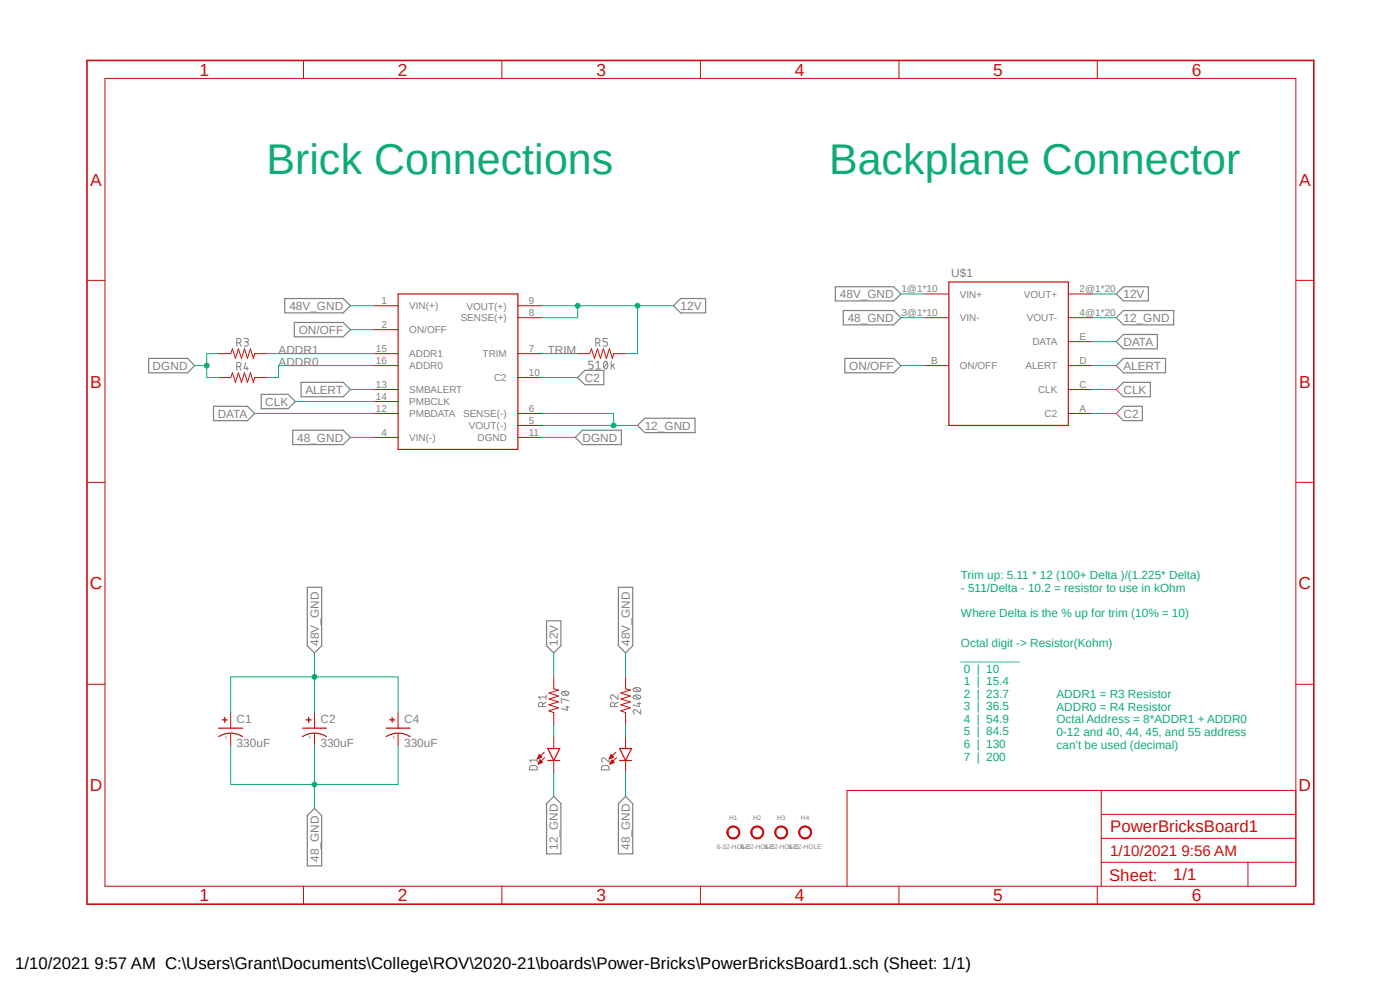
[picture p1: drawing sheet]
<svg xmlns="http://www.w3.org/2000/svg" width="297mm" height="210mm" viewBox="0 0 297 210" stroke-linecap="round" stroke-linejoin="round" font-family="sans-serif">
<path d="M17.9 12.5l261.2 179.9M279.1 12.5l-261.2 179.9" fill="none" stroke="#fff" stroke-width=".21"/>
<g fill="none" stroke="#808080" stroke-width=".21">
<path d="M50.2 77.8h.5a.45 .45 0 0 0 .4-.2 .45 .45 0 0 0 0-.5l-.9-.2v1.6M50.2 72.7h.5a.47 .47 0 0 0 .4-.4 .47 .47 0 0 0-.4-.5h-.5v1.6M50.8 77.8l.3 .7M50.8 72.7l.3 .7M51.8 71.8l.9 .2v.3l-.7 .2M52.2 76.9l-.4 1.2h.9M52.2 72.5a.47 .47 0 0 1 .5 .5 .47 .47 0 0 1-.5 .4h-.4M52.4 77.8v.7M125.8 76.6h-.9v.7h.5a.47 .47 0 0 1 .4 .5 .47 .47 0 0 1-.4 .5h-.5M126.4 72.7h.5a.47 .47 0 0 0 .4-.4 .47 .47 0 0 0-.4-.5h-.5v1.6M126.4 78.3h1M126.4 77l.5-.4v1.7"/>
<path d="M127 72.7l.3 .7M128.3 76.7l.2-.1a.96 .96 0 0 1 0 1.7l-.3-.3a1.14 1.14 0 0 1 .1-1.3zM128.9 71.8h-.9v.7l.7 .1 .2 .3-.2 .5h-.7M128.9 77l-.8 .9M129.7 76.6v1.7M130 77.5l.4 .8M130.4 77.2l-.7 .5M115.1 149.9v-.5a.45 .45 0 0 0-.3-.4 .45 .45 0 0 0-.5 .2v.7h1.6M115.9 149l-.8 .4M115.9 147.9h-1.6l.3 .4M115.9 147.4v.9M119.1 146.9l.8-.3a.58 .58 0 0 1 .7 .7l-.7 .2a.58 .58 0 0 1-.8-.6z"/>
<path d="M119.5 146.7l.9 .7M120 150h.7M120.4 149.8v.9l-1.3-.4M120.7 148.7l-1.6-.5v.9h.2M130.4 149.9v-.5a.45 .45 0 0 0-.4-.4 .45 .45 0 0 0-.5 .2v.7h1.6M131.1 147.4v.9l-.9-.7a.45 .45 0 0 0-.7 .1 .45 .45 0 0 0 .3 .6M131.1 149l-.7 .4M134.4 147.7l.1-.1a.96 .96 0 0 1 1.4 .3 .93 .93 0 0 1-1.6 0zM134.4 146.1l.1-.1a.96 .96 0 0 1 1.4 .3 .93 .93 0 0 1-1.6 0zM134.7 147.5l.9 .8M134.7 146l.9 .7M135.2 149.3h.7"/>
<path d="M135.6 149v.9l-1.3-.4M135.9 150.5v1l-.9-.8a.46 .46 0 0 0-.7 .1 .46 .46 0 0 0 .4 .7M112.4 162.6l.4-.2 .9 .1 .2 .1 .1 .7h-1.6zM114 160.8v.9M114 161.2h-1.6l.3 .5M127.6 162.6l.5-.2 .9 .1 .2 .1v.7h-1.6zM129.2 160.8v.9l-.9-.8a.44 .44 0 0 0-.7 .1 .44 .44 0 0 0 .3 .7"/>
</g>
<g fill="none" stroke="#808080" stroke-width=".25">
<path d="M31.5 76h8.3l1.5 1.6-1.5 1.5h-8.3zM60.4 63.3h12.4l1.5 1.6-1.5 1.5h-12.4zM62.4 68.4h10.4l1.5 1.5-1.5 1.6h-10.4zM124.1 78.6h4v3h-4l-1.5-1.5zM142.9 64.9l1.5-1.6h5.3v3.1h-5.3zM177.2 60.8h12.4l1.5 1.6-1.5 1.4h-12.4zM178.9 65.9h10.7l1.5 1.5-1.5 1.5h-10.7zM179.2 76h10.4l1.5 1.6-1.5 1.5h-10.4zM236.8 62.4l1.5-1.6h5.3v3h-5.3zM236.8 67.4l1.5-1.5h10.7v3h-10.7zM236.8 77.6l1.5-1.6h9v3.1h-9zM236.8 72.5l1.5-1.5h7.2v3h-7.2z"/>
<path d="M45.3 86.2h7.2l1.5 1.5-1.5 1.5h-7.2zM55.4 83.7h5.7l1.6 1.5-1.6 1.5h-5.7zM62.1 91.3h10.7l1.5 1.5-1.5 1.5h-10.7zM63.9 81.1h8.9l1.5 1.5-1.5 1.6h-8.9zM122 92.8l1.6-1.5h8.2v3h-8.2zM135.3 90.3l1.5-1.6h10.6v3.1h-10.6zM236.8 87.7l1.5-1.5h4.1v3h-4.1zM236.8 82.6l1.5-1.5h5.8v3.1h-5.8zM65.2 124.6h3v12.4l-1.5 1.5-1.5-1.5zM116 131.7h3v5.3l-1.5 1.5-1.5-1.5zM131.2 124.6h3v12.4l-1.5 1.5-1.5-1.5zM66.7 171.5l1.5 1.5v10.7h-3v-10.7z"/>
<path d="M116 170.5l1.5-1.5 1.5 1.5v10.6h-3zM132.7 169l1.5 1.5v10.6h-3v-10.6z"/>
</g>
<g fill="none" stroke="#c90d0c" stroke-width=".21">
<path d="M22.3 16.6h252.6v171.4h-252.6zM64.4 12.8v3.8M106.5 12.8v3.8M148.6 12.8v3.8M190.7 12.8v3.8M232.8 12.8v3.8M18.5 59.5h3.8M274.9 59.5h3.8M18.5 102.3h3.8M274.9 102.3h3.8M18.5 145.2h3.8M115.4 159.6l-1.4 1.4"/>
<path d="M117.5 143.6v2.5l1 .3-2 .6 2 .7-2 .6 2 .6-2 .6 2 .7-2 .6 1 .4v2.5M117.5 156.3v2.5M130.7 159.6l-1.4 1.4M132.7 143.6v2.5l1 .3-2 .6 2 .7-2 .6 2 .6-2 .6 2 .7-2 .6 1 .4v2.5M132.7 156.3v2.5M274.9 145.2h3.8M114.1 160.9h.1M114.1 160.8h.3M114.2 160.7h.4M114.2 160.6h.7M114.2 162.1h.1M114.3 160.5h.6"/>
<path d="M114.3 160.4h.5M114.3 162h.2M114.3 160.4h.4M114.3 161.9h.4M114.3 160.3h.3M114.3 161.8h.6M114.3 161.7h.7M114.4 160.2h.2M114.4 161.6h.5M114.4 160.1l.5 .5-.9 .4zM114.4 160.1h.1M114.4 161.5h.5"/>
<path d="M114.5 161.4h.3M114.5 161.3h.2M114.6 161.2h.1M115.1 161.7l-.5-.5-.4 .9M115.1 161.7l-.9 .4M115.6 160.7l-1.4 1.4M117.5 161.3v2.6M129.3 160.9h.2M129.4 160.8h.3M129.4 160.7h.5M129.5 160.6h.6M129.5 160.5h.6"/>
<path d="M129.5 162.1h.1M129.5 160.4h.5M129.5 162h.3M129.5 161.9h.5M129.5 161.8h.7M129.6 160.3h.3M129.6 161.7h.7M129.6 160.2h.2M129.6 161.6h.6M129.7 160.1h.1M129.7 161.5h.4M129.7 161.4h.3"/>
<path d="M129.8 161.3h.1M129.8 161.2h.1M129.8 161.2l.5 .5-.9 .4zM130.2 160.6l-.5-.5-.4 .9M130.2 160.6l-.9 .4M130.8 160.7l-1.4 1.4M132.7 161.3v2.6M233.6 167.7v20.3M233.6 177.8h41.3M233.6 172.8h41.3M274.9 167.7h-95.2v20.3M64.4 188v3.8"/>
<path d="M106.5 188v3.8M148.6 188v3.8M190.7 188v3.8M232.8 188v3.8M233.6 182.9h41.3M264.8 182.9v5.1"/>
</g>
<path d="M18.5 12.8h260.2v179h-260.2z" fill="none" stroke="#c90d0c" stroke-width=".34"/>
<path d="M116.2 158.8h2.5l-1.2 2.5zM131.4 158.8h2.6l-1.3 2.5zM116.2 161.3h2.5M131.4 161.3h2.6" fill="none" stroke="#c90d0c" stroke-width=".25"/>
<path d="M154.5 175.7a1.39 1.39 0 0 1 2.2 .1 1.39 1.39 0 0 1-.8 2.1 1.39 1.39 0 0 1-1.7-1.3h.2a1.13 1.13 0 0 1 1.6-1.1 1.13 1.13 0 0 1 .4 1.8 1.13 1.13 0 0 1-1.9-.3l-.1-.4h-.2z" fill-rule="evenodd" fill="#c90d0c"/>
<path d="M154.5 175.7a1.39 1.39 0 0 1 2.2 .1 1.39 1.39 0 0 1-.8 2.1 1.39 1.39 0 0 1-1.7-1.3h.2a1.13 1.13 0 0 1 1.6-1.1 1.13 1.13 0 0 1 .4 1.8 1.13 1.13 0 0 1-1.9-.3l-.1-.4h-.2z" fill="none" stroke="#c90d0c" stroke-width=".21"/>
<path d="M159.6 175.7a1.39 1.39 0 0 1 2.2 .1 1.39 1.39 0 0 1-.8 2.1 1.39 1.39 0 0 1-1.7-1.3h.2a1.13 1.13 0 0 1 1.5-1.1 1.13 1.13 0 0 1 .4 1.8 1.13 1.13 0 0 1-1.8-.3l-.1-.4h-.2z" fill-rule="evenodd" fill="#c90d0c"/>
<path d="M159.6 175.7a1.39 1.39 0 0 1 2.2 .1 1.39 1.39 0 0 1-.8 2.1 1.39 1.39 0 0 1-1.7-1.3h.2a1.13 1.13 0 0 1 1.5-1.1 1.13 1.13 0 0 1 .4 1.8 1.13 1.13 0 0 1-1.8-.3l-.1-.4h-.2z" fill="none" stroke="#c90d0c" stroke-width=".21"/>
<path d="M164.7 175.7a1.39 1.39 0 0 1 2.2 .1 1.39 1.39 0 0 1-.8 2.1 1.39 1.39 0 0 1-1.8-1.3h.3a1.15 1.15 0 0 1 1.7-1 1.15 1.15 0 0 1 .2 1.9 1.15 1.15 0 0 1-1.9-.5v-.4h-.3z" fill-rule="evenodd" fill="#c90d0c"/>
<path d="M164.7 175.7a1.39 1.39 0 0 1 2.2 .1 1.39 1.39 0 0 1-.8 2.1 1.39 1.39 0 0 1-1.8-1.3h.3a1.15 1.15 0 0 1 1.7-1 1.15 1.15 0 0 1 .2 1.9 1.15 1.15 0 0 1-1.9-.5v-.4h-.3z" fill="none" stroke="#c90d0c" stroke-width=".21"/>
<path d="M169.8 175.7a1.39 1.39 0 0 1 2.2 .1 1.39 1.39 0 0 1-.8 2.1 1.39 1.39 0 0 1-1.8-1.3h.3a1.15 1.15 0 0 1 1.6-1 1.15 1.15 0 0 1 .2 1.9 1.15 1.15 0 0 1-1.8-.5v-.4h-.3z" fill-rule="evenodd" fill="#c90d0c"/>
<g fill="none" stroke="#c90d0c" stroke-width=".21">
<path d="M46.4 75h2.5l.4-1 .7 2 .6-2 .6 2 .7-2 .6 2 .6-2 .7 2 .2-1h2.6M79.4 64.9h5.1M79.4 69.9h5.1M79.4 75h5.1M79.4 77.6h5.1M109.9 64.9h5M109.9 67.4h5M109.9 75h5M122.6 75h2.5l.4-1 .6 2 .6-2 .7 2 .6-2 .7 2 .6-2 .6 2 .3-1h2.5M196.2 67.4h5.1M196.2 77.6h5.1M196.2 62.4h5.1"/>
<path d="M226.7 67.4h5M226.7 77.6h5M226.7 62.4h5M226.7 72.5h5M46.4 80.1h2.5l.4-1 .7 2 .6-2 .6 2 .7-2 .6 2 .6-2 .7 2 .2-1h2.6M79.4 92.8h5.1M79.4 87.7h5.1M79.4 85.2h5.1M79.4 82.6h5.1M109.9 92.8h5M109.9 87.7h5M109.9 90.3h5"/>
<path d="M109.9 80.1h5M226.7 87.7h5M226.7 82.6h5M48.9 151.2v3.3M48.9 155.6v2.6M66.7 151.2v3.3M66.7 155.6v2.6M84.5 151.2v3.3M84.5 155.6v2.6M169.8 175.7a1.39 1.39 0 0 1 2.2 .1 1.39 1.39 0 0 1-.8 2.1 1.39 1.39 0 0 1-1.8-1.3h.3a1.15 1.15 0 0 1 1.6-1 1.15 1.15 0 0 1 .2 1.9 1.15 1.15 0 0 1-1.8-.5v-.4h-.3z"/>
</g>
<g fill="none" stroke="#c90d0c" stroke-width=".25">
<path d="M201.3 59.8h25.4v30.5h-25.4zM84.5 62.4h25.4v32.9h-25.4zM46.4 156.3a4.8 4.8 0 0 1 5.1 0M46.4 154.5h5.1M47.2 152.7h1M47.7 152.2v1M64.2 154.5h5.1M64.2 156.3a4.8 4.8 0 0 1 5.1 0M64.9 152.7h1.1M65.4 152.2v1M81.9 156.3a4.8 4.8 0 0 1 5.1 0M81.9 154.5h5.1"/>
<path d="M82.7 152.7h1M83.2 152.2v1"/>
</g>
<path d="M48.9 143.6h35.6" fill="none" stroke="#0dab76" stroke-width=".21"/>
<circle cx="66.7" cy="143.6" r=".51" fill="#0dab76"/>
<g fill="none" stroke="#0dab76" stroke-width=".21">
<path d="M74.3 64.9h5.1M191.1 62.4h5.1M66.7 138.5v12.7M132.7 138.5v5.1M48.9 143.6v7.6M84.5 143.6v7.6M48.9 166.4h35.6"/>
<circle cx="66.7" cy="143.6" r=".51"/>
</g>
<circle cx="66.7" cy="166.4" r=".51" fill="#0dab76"/>
<g fill="none" stroke="#0dab76" stroke-width=".21">
<path d="M135.3 64.9v10.1M142.9 64.9h-20.3v2.5h-7.7M191.1 67.4h5.1M231.7 62.4h5.1M74.3 92.8h5.1M117.5 138.5v5.1M48.9 158.2v8.2M66.7 158.2v13.3M84.5 158.2v8.2M132.7 163.9v5.1"/>
<circle cx="66.7" cy="166.4" r=".51"/>
</g>
<circle cx="135.3" cy="64.9" r=".51" fill="#0dab76"/>
<g fill="none" stroke="#0dab76" stroke-width=".21">
<path d="M114.9 64.9h7.7M132.7 75h2.6"/>
<circle cx="135.3" cy="64.9" r=".51"/>
</g>
<circle cx="122.6" cy="64.9" r=".51" fill="#0dab76"/>
<g fill="none" stroke="#0dab76" stroke-width=".21">
<path d="M231.7 67.4h5.1M114.9 87.7h15.3v2.6M114.9 80.1h7.7M114.9 90.3h20.4M231.7 87.7h5.1M117.5 163.9v5.1"/>
<circle cx="122.6" cy="64.9" r=".51"/>
</g>
<circle cx="130.2" cy="90.3" r=".51" fill="#0dab76"/>
<g fill="none" stroke="#0dab76" stroke-width=".21">
<path d="M41.3 77.6h2.6M43.9 75v5.1h2.5M231.7 77.6h5.1M231.7 72.5h5.1M54 87.7h25.4M62.7 85.2h16.7M74.3 82.6h5.1M231.7 82.6h5.1M117.5 153.7v2.6M132.7 153.7v2.6"/>
<circle cx="130.2" cy="90.3" r=".51"/>
</g>
<circle cx="43.9" cy="77.6" r=".51" fill="#0dab76"/>
<g fill="none" stroke="#0dab76" stroke-width=".21">
<path d="M43.9 75h2.5M56.6 75h22.8M74.3 69.9h5.1M79.4 77.6h-20.3v2.5h-2.5M114.9 75h7.7M191.1 77.6h5.1M114.9 92.8h7.1"/>
<circle cx="43.9" cy="77.6" r=".51"/>
</g>
<g font-size="9.1" fill="#0dab76">
<text x="56.6" y="37">Brick Connections</text>
<text x="175.9" y="37">Backplane Connector</text>
</g>
<g font-size="3.7" fill="#c90d0c">
<text x="42.3" y="16">1</text>
<text x="84.4" y="16">2</text>
<text x="126.5" y="16">3</text>
<text x="168.6" y="16">4</text>
<text x="210.7" y="16">5</text>
<text x="252.9" y="16">6</text>
<text x="19.1" y="39.4">A</text>
<text x="275.6" y="39.4">A</text>
<text x="19.1" y="82.2">B</text>
<text x="275.6" y="82.2">B</text>
<text x="19" y="125.1">C</text>
<text x="275.5" y="125.1">C</text>
<text x="19" y="167.9">D</text>
<text x="275.5" y="167.9">D</text>
<text x="42.3" y="191.2">1</text>
<text x="84.4" y="191.2">2</text>
<text x="126.5" y="191.2">3</text>
<text x="168.6" y="191.2">4</text>
<text x="210.7" y="191.2">5</text>
<text x="252.9" y="191.2">6</text>
</g>
<g font-size="3.6" fill="#c90d0c">
<text x="235.5" y="176.6">PowerBricksBoard1</text>
<text x="235.3" y="186.9">Sheet:</text>
<text x="248.9" y="186.7">1/1</text>
</g>
<text font-size="3.6" x="3.2" y="205.7">1/10/2021 9:57 AM C:\Users\Grant\Documents\College\ROV\2020-21\boards\Power-Bricks\PowerBricksBoard1.sch (Sheet: 1/1)</text>
<text font-size="3.2" fill="#c90d0c" x="235.5" y="181.7">1/10/2021 9:56 AM</text>
<g font-size="2.5" fill="#808080">
<text x="201.8" y="58.8">U$1</text>
<text x="61.4" y="65.8">48V_GND</text>
<text x="144.4" y="65.7">12V</text>
<text x="178.2" y="63.2">48V_GND</text>
<text x="238.3" y="63.2">12V</text>
<text x="63.4" y="70.8">ON/OFF</text>
<text x="179.8" y="68.3">48_GND</text>
<text x="238.3" y="68.3">12_GND</text>
<text x="59.1" y="75">ADDR1</text>
<text x="59.1" y="77.6">ADDR0</text>
<text x="116.2" y="75">TRIM</text>
<text x="238.3" y="73.4">DATA</text>
<text x="32.4" y="78.4">DGND</text>
<text x="64.8" y="83.5">ALERT</text>
<text x="124.1" y="81">C2</text>
<text x="180.2" y="78.4">ON/OFF</text>
<text x="238.3" y="78.4">ALERT</text>
<text x="238.3" y="83.5">CLK</text>
<text x="46.2" y="88.6">DATA</text>
<text x="56.3" y="86.1">CLK</text>
<text x="238.3" y="88.6">C2</text>
<text x="63" y="93.7">48_GND</text>
<text x="123.6" y="93.7">DGND</text>
<text x="136.8" y="91.1">12_GND</text>
<text x="67.6" y="137" transform="rotate(-90 67.6 137)">48V_GND</text>
<text x="118.4" y="137" transform="rotate(-90 118.4 137)">12V</text>
<text x="133.6" y="137" transform="rotate(-90 133.6 137)">48V_GND</text>
<text x="50.2" y="153.3">C1</text>
<text x="68" y="153.3">C2</text>
<text x="85.7" y="153.3">C4</text>
<text x="50.2" y="158.4">330uF</text>
<text x="68" y="158.4">330uF</text>
<text x="85.7" y="158.4">330uF</text>
<text x="67.6" y="182.8" transform="rotate(-90 67.6 182.8)">48_GND</text>
<text x="118.4" y="180.3" transform="rotate(-90 118.4 180.3)">12_GND</text>
<text x="133.6" y="180.3" transform="rotate(-90 133.6 180.3)">48_GND</text>
</g>
<g font-size="2.5" fill="#0dab76">
<text x="203.8" y="122.9">Trim up: 5.11 * 12 (100+ Delta )/(1.225* Delta)</text>
<text x="203.8" y="125.6">- 511/Delta - 10.2 = resistor to use in kOhm</text>
<text x="203.8" y="130.9">Where Delta is the % up for trim (10% = 10)</text>
<text x="203.8" y="137.3">Octal digit -&gt; Resistor(Kohm)</text>
<text x="203.8" y="140">_________</text>
<text x="204.5" y="142.7">0 | 10</text>
<text x="204.5" y="145.3">1 | 15.4</text>
<text x="204.5" y="148">2 | 23.7</text>
<text x="224.1" y="148.1">ADDR1 = R3 Resistor</text>
<text x="204.5" y="150.7">3 | 36.5</text>
<text x="204.5" y="153.3">4 | 54.9</text>
<text x="224.1" y="150.8">ADDR0 = R4 Resistor</text>
<text x="224.1" y="153.5">Octal Address = 8*ADDR1 + ADDR0</text>
<text x="204.5" y="156">5 | 84.5</text>
<text x="204.5" y="158.7">6 | 130</text>
<text x="204.5" y="161.3">7 | 200</text>
<text x="224.1" y="156.1">0-12 and 40, 44, 45, and 55 address</text>
<text x="224.1" y="158.8">can’t be used (decimal)</text>
</g>
<g font-size="2.1" fill="#808080">
<text x="80.9" y="64.5">1</text>
<text x="86.8" y="65.6">VIN(+)</text>
<text x="99" y="65.7">VOUT(+)</text>
<text x="112.2" y="64.5">9</text>
<text x="191.2" y="62">1@1*10</text>
<text x="203.6" y="63.1">VIN+</text>
<text x="217.2" y="63.1">VOUT+</text>
<text x="229" y="62">2@1*20</text>
<text x="80.9" y="69.6">2</text>
<text x="86.8" y="70.7">ON/OFF</text>
<text x="97.7" y="68.2">SENSE(+)</text>
<text x="112.2" y="67.1">8</text>
<text x="191.2" y="67.1">3@1*10</text>
<text x="203.6" y="68.2">VIN-</text>
<text x="217.8" y="68.2">VOUT-</text>
<text x="229" y="67.1">4@1*20</text>
<text x="79.8" y="74.7">15</text>
<text x="79.8" y="77.2">16</text>
<text x="86.8" y="75.8">ADDR1</text>
<text x="102.4" y="75.8">TRIM</text>
<text x="112.2" y="74.7">7</text>
<text x="197.5" y="77.2">B</text>
<text x="219" y="73.2">DATA</text>
<text x="229" y="72.1">E</text>
<text x="229" y="77.2">D</text>
<text x="79.8" y="82.3">13</text>
<text x="86.8" y="78.3">ADDR0</text>
<text x="86.8" y="83.4">SMBALERT</text>
<text x="104.8" y="80.9">C2</text>
<text x="112.2" y="79.8">10</text>
<text x="203.6" y="78.3">ON/OFF</text>
<text x="217.6" y="78.3">ALERT</text>
<text x="220.2" y="83.4">CLK</text>
<text x="229" y="82.3">C</text>
<text x="79.8" y="84.8">14</text>
<text x="79.8" y="87.4">12</text>
<text x="86.8" y="85.9">PMBCLK</text>
<text x="86.8" y="88.5">PMBDATA</text>
<text x="98.3" y="88.5">SENSE(-)</text>
<text x="112.2" y="87.4">6</text>
<text x="112.2" y="89.9">5</text>
<text x="221.6" y="88.5">C2</text>
<text x="229" y="87.4">A</text>
<text x="80.9" y="92.5">4</text>
<text x="86.8" y="93.6">VIN(-)</text>
<text x="99.5" y="91">VOUT(-)</text>
<text x="101.3" y="93.6">DGND</text>
<text x="112.2" y="92.5">11</text>
<text x="48.6" y="153.4" transform="rotate(-90 48.6 153.4)">+</text>
<text x="66.3" y="153.4" transform="rotate(-90 66.3 153.4)">+</text>
<text x="84.1" y="153.4" transform="rotate(-90 84.1 153.4)">+</text>
<text x="48.6" y="156.7" transform="rotate(-90 48.6 156.7)">-</text>
<text x="66.3" y="156.7" transform="rotate(-90 66.3 156.7)">-</text>
<text x="84.1" y="156.7" transform="rotate(-90 84.1 156.7)">-</text>
</g>
<g font-size="1.4" fill="#808080">
<text x="154.7" y="174">H1</text>
<text x="159.8" y="174">H2</text>
<text x="164.8" y="174">H3</text>
<text x="169.9" y="174">H4</text>
<text x="152.1" y="180.1">6-32-HOLE</text>
<text x="157.1" y="180.1">6-32-HOLE</text>
<text x="162.2" y="180.1">6-32-HOLE</text>
<text x="167.3" y="180.1">6-32-HOLE</text>
</g>
</svg>
